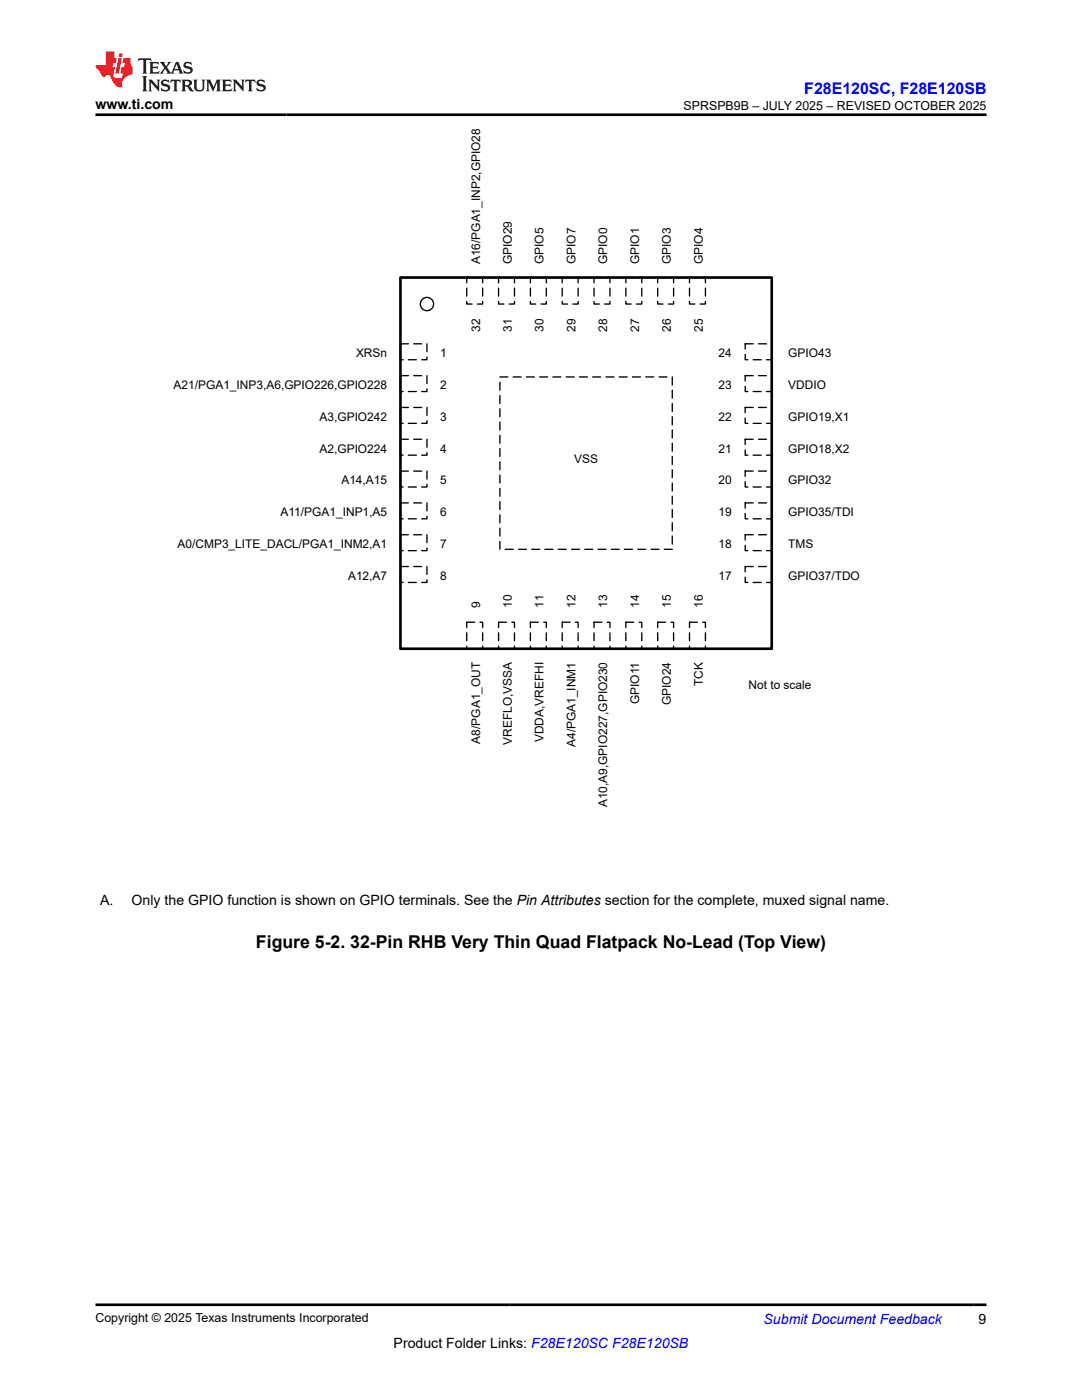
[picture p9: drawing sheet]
<svg xmlns="http://www.w3.org/2000/svg" width="216mm" height="279mm" viewBox="0 0 216 279" stroke-linecap="round" stroke-linejoin="round" font-family="sans-serif">
<path d="M93.1 55.4h3.2v5.3h-3.2z" fill="none" stroke="#000" stroke-width=".27" stroke-dasharray="1.6 1.1"/>
<path d="M93.1 124.2h3.2v5.3h-3.2z" fill="#fff"/>
<path d="M93.1 124.2h3.2v5.3h-3.2z" fill="none" stroke="#000" stroke-width=".27" stroke-dasharray="1.6 1.1"/>
<path d="M79.9 68.6h5.3v3.2h-5.3z" fill="#fff"/>
<path d="M79.9 68.6h5.3v3.2h-5.3z" fill="none" stroke="#000" stroke-width=".27" stroke-dasharray="1.6 1.1"/>
<path d="M148.7 68.6h5.3v3.2h-5.3z" fill="#fff"/>
<path d="M148.7 68.6h5.3v3.2h-5.3z" fill="none" stroke="#000" stroke-width=".27" stroke-dasharray="1.6 1.1"/>
<path d="M99.5 55.4h3.2v5.3h-3.2z" fill="#fff"/>
<path d="M99.5 55.4h3.2v5.3h-3.2z" fill="none" stroke="#000" stroke-width=".27" stroke-dasharray="1.6 1.1"/>
<path d="M99.5 124.2h3.2v5.3h-3.2z" fill="#fff"/>
<path d="M99.5 124.2h3.2v5.3h-3.2z" fill="none" stroke="#000" stroke-width=".27" stroke-dasharray="1.6 1.1"/>
<path d="M79.9 75h5.3v3.1h-5.3z" fill="#fff"/>
<path d="M79.9 75h5.3v3.1h-5.3z" fill="none" stroke="#000" stroke-width=".27" stroke-dasharray="1.6 1.1"/>
<path d="M148.7 75h5.3v3.1h-5.3z" fill="#fff"/>
<path d="M148.7 75h5.3v3.1h-5.3z" fill="none" stroke="#000" stroke-width=".27" stroke-dasharray="1.6 1.1"/>
<path d="M105.8 55.4h3.2v5.3h-3.2z" fill="#fff"/>
<path d="M105.8 55.4h3.2v5.3h-3.2z" fill="none" stroke="#000" stroke-width=".27" stroke-dasharray="1.6 1.1"/>
<path d="M105.8 124.2h3.2v5.3h-3.2z" fill="#fff"/>
<path d="M105.8 124.2h3.2v5.3h-3.2z" fill="none" stroke="#000" stroke-width=".27" stroke-dasharray="1.6 1.1"/>
<path d="M79.9 81.3h5.3v3.2h-5.3z" fill="#fff"/>
<path d="M79.9 81.3h5.3v3.2h-5.3z" fill="none" stroke="#000" stroke-width=".27" stroke-dasharray="1.6 1.1"/>
<path d="M148.7 81.3h5.3v3.2h-5.3z" fill="#fff"/>
<path d="M148.7 81.3h5.3v3.2h-5.3z" fill="none" stroke="#000" stroke-width=".27" stroke-dasharray="1.6 1.1"/>
<path d="M112.2 55.4h3.2v5.3h-3.2z" fill="#fff"/>
<path d="M112.2 55.4h3.2v5.3h-3.2z" fill="none" stroke="#000" stroke-width=".27" stroke-dasharray="1.6 1.1"/>
<path d="M112.2 124.2h3.2v5.3h-3.2z" fill="#fff"/>
<path d="M112.2 124.2h3.2v5.3h-3.2z" fill="none" stroke="#000" stroke-width=".27" stroke-dasharray="1.6 1.1"/>
<path d="M79.9 87.7h5.3v3.1h-5.3z" fill="#fff"/>
<path d="M79.9 87.7h5.3v3.1h-5.3z" fill="none" stroke="#000" stroke-width=".27" stroke-dasharray="1.6 1.1"/>
<path d="M148.7 87.7h5.3v3.1h-5.3z" fill="#fff"/>
<path d="M148.7 87.7h5.3v3.1h-5.3z" fill="none" stroke="#000" stroke-width=".27" stroke-dasharray="1.6 1.1"/>
<path d="M118.5 55.4h3.2v5.3h-3.2z" fill="#fff"/>
<path d="M118.5 55.4h3.2v5.3h-3.2z" fill="none" stroke="#000" stroke-width=".27" stroke-dasharray="1.6 1.1"/>
<path d="M118.5 124.2h3.2v5.3h-3.2z" fill="#fff"/>
<path d="M118.5 124.2h3.2v5.3h-3.2z" fill="none" stroke="#000" stroke-width=".27" stroke-dasharray="1.6 1.1"/>
<path d="M79.9 94h5.3v3.2h-5.3z" fill="#fff"/>
<path d="M79.9 94h5.3v3.2h-5.3z" fill="none" stroke="#000" stroke-width=".27" stroke-dasharray="1.6 1.1"/>
<path d="M148.7 94h5.3v3.2h-5.3z" fill="#fff"/>
<path d="M148.7 94h5.3v3.2h-5.3z" fill="none" stroke="#000" stroke-width=".27" stroke-dasharray="1.6 1.1"/>
<path d="M124.9 55.4h3.2v5.3h-3.2z" fill="#fff"/>
<path d="M124.9 55.4h3.2v5.3h-3.2z" fill="none" stroke="#000" stroke-width=".27" stroke-dasharray="1.6 1.1"/>
<path d="M124.9 124.2h3.2v5.3h-3.2z" fill="#fff"/>
<path d="M124.9 124.2h3.2v5.3h-3.2z" fill="none" stroke="#000" stroke-width=".27" stroke-dasharray="1.6 1.1"/>
<path d="M79.9 100.4h5.3v3.1h-5.3z" fill="#fff"/>
<path d="M79.9 100.4h5.3v3.1h-5.3z" fill="none" stroke="#000" stroke-width=".27" stroke-dasharray="1.6 1.1"/>
<path d="M148.7 100.4h5.3v3.1h-5.3z" fill="#fff"/>
<path d="M148.7 100.4h5.3v3.1h-5.3z" fill="none" stroke="#000" stroke-width=".27" stroke-dasharray="1.6 1.1"/>
<path d="M131.2 55.4h3.2v5.3h-3.2z" fill="#fff"/>
<path d="M131.2 55.4h3.2v5.3h-3.2z" fill="none" stroke="#000" stroke-width=".27" stroke-dasharray="1.6 1.1"/>
<path d="M131.2 124.2h3.2v5.3h-3.2z" fill="#fff"/>
<path d="M131.2 124.2h3.2v5.3h-3.2z" fill="none" stroke="#000" stroke-width=".27" stroke-dasharray="1.6 1.1"/>
<path d="M79.9 106.7h5.3v3.2h-5.3z" fill="#fff"/>
<path d="M79.9 106.7h5.3v3.2h-5.3z" fill="none" stroke="#000" stroke-width=".27" stroke-dasharray="1.6 1.1"/>
<path d="M148.7 106.7h5.3v3.2h-5.3z" fill="#fff"/>
<path d="M148.7 106.7h5.3v3.2h-5.3z" fill="none" stroke="#000" stroke-width=".27" stroke-dasharray="1.6 1.1"/>
<path d="M137.6 55.4h3.2v5.3h-3.2z" fill="#fff"/>
<path d="M137.6 55.4h3.2v5.3h-3.2z" fill="none" stroke="#000" stroke-width=".27" stroke-dasharray="1.6 1.1"/>
<path d="M137.6 124.2h3.2v5.3h-3.2z" fill="#fff"/>
<path d="M137.6 124.2h3.2v5.3h-3.2z" fill="none" stroke="#000" stroke-width=".27" stroke-dasharray="1.6 1.1"/>
<path d="M79.9 113.1h5.3v3.1h-5.3z" fill="#fff"/>
<path d="M79.9 113.1h5.3v3.1h-5.3z" fill="none" stroke="#000" stroke-width=".27" stroke-dasharray="1.6 1.1"/>
<path d="M148.7 113.1h5.3v3.1h-5.3z" fill="#fff"/>
<path d="M148.7 113.1h5.3v3.1h-5.3z" fill="none" stroke="#000" stroke-width=".27" stroke-dasharray="1.6 1.1"/>
<circle cx="85.2" cy="60.7" r="1.32" fill="none" stroke="#000" stroke-width=".27"/>
<path d="M79.9 55.4h74.1v74.1h-74.1z" fill="none" stroke="#000" stroke-width=".53"/>
<path d="M99.7 75.2h34.4v34.4h-34.4z" fill="#fff"/>
<path d="M99.7 75.2h34.4v34.4h-34.4z" fill="none" stroke="#000" stroke-width=".27" stroke-dasharray="1.6 1.1"/>
<path d="M27.7 11.6l-.2 .6 .5-.2h.6v.1v2.2l-.2 .4h1l-.2-.4v-2.2v-.1h.5l.5 .2-.1-.6zM29.8 12.4l.2 .3v1.6l-.2 .4h1.9l.1-.6a1.08 1.08 0 0 1-1.3 .2v-.7h.6l.4 .2v-.7l-.4 .2h-.6v-.5l.2-.2a1 1 0 0 1 1 .3l-.1-.5zM31.8 12.4l1 1.1-1 1.2h.9l-.2-.2 .4-.8 .5 .8-.2 .2h1.6l-.2-.2 .1-.5h1l.1 .5-.1 .2h.9l-.2-.4-.8-1.9h-.5l-1 2.1-.8-1.1 .9-1h-.8l.2 .2-.5 .6-.3-.6 .1-.2zM35.2 12.8l.4 1h-.8zM36.8 12.5a.65 .65 0 0 0-.2 .7 .65 .65 0 0 0 .6 .5l.7 .1 .1 .3a.79 .79 0 0 1-.7 .4 .79 .79 0 0 1-.7-.5l.1 .7 .2-.1a.93 .93 0 0 0 1.1 0 .93 .93 0 0 0 .4-.9 1.46 1.46 0 0 0-1.2-.6l-.1-.3a1.09 1.09 0 0 1 1.2 .2l-.2-.6-.1 .1-.6-.2zM28.4 15.2l.2 .4v2.2l-.2 .4h1l-.2-.4v-2.2l.2-.4zM29.6 15.9l.2 .4v1.5l-.2 .4h.8l-.3-.4v-1.3l1.7 1.8v-2l.2-.4h-.8l.2 .2 .1 1.1-1.2-1.3zM32.3 16a.65 .65 0 0 0-.2 .8 .65 .65 0 0 0 .7 .4l.6 .2 .1 .2a.79 .79 0 0 1-.7 .4 .79 .79 0 0 1-.7-.5l.1 .7 .2-.1a.93 .93 0 0 0 1.1 .1 .93 .93 0 0 0 .4-1 1.46 1.46 0 0 0-1.2-.5l-.1-.4a1.09 1.09 0 0 1 1.2 .2l-.2-.6-.1 .1-.6-.1zM34.1 15.9l-.1 .6a.63 .63 0 0 1 .7-.3l.1 1.6-.3 .4h1l-.2-.4v-1.6a.66 .66 0 0 1 .8 .3l-.1-.6zM36.2 15.9l.2 .4v1.5l-.2 .4h.9l-.2-.2v-.7h.5l.1 .2a.79 .79 0 0 0 1.2 .6l-1-.9a.61 .61 0 0 0 .6-.6 .61 .61 0 0 0-.5-.7zM36.9 16.2h.2a.47 .47 0 0 1 .5 .1 .47 .47 0 0 1 .1 .5l-.2 .1-.6 .1zM38.5 15.9l.2 .2a2.27 2.27 0 0 0 .4 2 1.04 1.04 0 0 0 1.7-.7v-1.3l.2-.2h-.8l.2 .4v1.1a.6 .6 0 0 1-.6 .6 .6 .6 0 0 1-.6-.6v-1.1l.3-.4zM41.1 15.9l.2 .4v1.5l-.2 .4h.7l-.2-.4v-1.4l.9 1.9 .8-1.9v1.4l-.2 .4h1l-.3-.4v-1.5l.3-.4h-.8l-.7 1.5-.7-1.5zM44.3 15.9l.2 .4v1.5l-.2 .4h1.9l.1-.6a1.09 1.09 0 0 1-1.3 .2v-.7h.6l.4 .2v-.6l-.4 .2h-.6v-.6l.2-.1a1.01 1.01 0 0 1 1 .3l-.1-.6zM46.4 15.9l.3 .4v1.5l-.3 .4h.8l-.2-.4v-1.3l1.6 1.8v-2l.2-.4h-.7l.2 .2v1.1l-1.2-1.3zM49 15.9l-.1 .6a.63 .63 0 0 1 .8-.3v1.6l-.3 .4h1l-.2-.4v-1.6a.66 .66 0 0 1 .8 .3l-.1-.6zM51.4 16a.65 .65 0 0 0-.2 .8 .65 .65 0 0 0 .6 .4l.6 .2 .2 .2a.79 .79 0 0 1-.8 .4 .79 .79 0 0 1-.6-.5l.1 .7 .2-.1a.93 .93 0 0 0 1 .1 .93 .93 0 0 0 .5-1 1.46 1.46 0 0 0-1.3-.5l-.1-.4a1.09 1.09 0 0 1 1.3 .2l-.2-.6-.2 .1-.5-.1z" fill="#231f20"/>
<path d="M21.1 10.3v2.7h-2.1l.1 .4 .9 1a.95 .95 0 0 0 .9 .9 .59 .59 0 0 1 .6-.4 .59 .59 0 0 1 .5 .3l.4 .8a1.59 1.59 0 0 0 2.1 1.4 1.61 1.61 0 0 1 1-2.3l1-.3-.1-1.5a1.59 1.59 0 0 1-.4-1.7h-1.4l-.2 .9h.5l-.1 .9h-.5l-.2 .9v.3l.4 .1-.2 .9h-.6a.73 .73 0 0 1-1.1-.7l.3-1.5h-.5l.2-.9h.5l.2-.9h-.5v-1.3zM23.6 11.6l-.6 3.1h.7l.6-3.1zM23.8 10.7l-.1 .6h.7l.1-.6z" fill="#ed1c24"/>
<path d="M19 22.9h177.8M19 260.4h177.8" fill="none" stroke="#000" stroke-width=".53"/>
<text font-size="3.5" x="51.1" y="189.3">Figure 5-2. 32-Pin RHB Very Thin Quad Flatpack No-Lead (Top View)</text>
<text font-size="3.2" fill="#00f" x="160.5" y="18.7">F28E120SC, F28E120SB</text>
<g font-size="2.8">
<text x="19" y="21.8">www.ti.com</text>
<text x="20" y="180.6">A.</text>
<text x="26.3" y="180.6">Only the GPIO function is shown on GPIO terminals. See the Pin Attributes section for the complete, muxed signal name.</text>
<text x="78.5" y="269">Product Folder Links: F28E120SC F28E120SB</text>
<text x="195.3" y="264.2">9</text>
</g>
<text font-size="2.8" fill="#00f" x="152.4" y="264.2">Submit Document Feedback</text>
<g font-size="2.5">
<text x="136.4" y="21.9">SPRSPB9B – JULY 2025 – REVISED OCTOBER 2025</text>
<text x="19" y="263.9">Copyright © 2025 Texas Instruments Incorporated</text>
</g>
<g font-size="2.4">
<text x="95.8" y="52.7" transform="rotate(-90 95.8 52.7)">A16/PGA1_INP2,GPIO28</text>
<text x="102.1" y="52.7" transform="rotate(-90 102.1 52.7)">GPIO29</text>
<text x="108.5" y="52.7" transform="rotate(-90 108.5 52.7)">GPIO5</text>
<text x="114.8" y="52.7" transform="rotate(-90 114.8 52.7)">GPIO7</text>
<text x="121.2" y="52.7" transform="rotate(-90 121.2 52.7)">GPIO0</text>
<text x="127.5" y="52.7" transform="rotate(-90 127.5 52.7)">GPIO1</text>
<text x="133.9" y="52.7" transform="rotate(-90 133.9 52.7)">GPIO3</text>
<text x="140.2" y="52.7" transform="rotate(-90 140.2 52.7)">GPIO4</text>
<text x="71" y="71.3">XRSn</text>
<text x="87.8" y="71.3">1</text>
<text x="95.8" y="66.2" transform="rotate(-90 95.8 66.2)">32</text>
<text x="102.1" y="66.2" transform="rotate(-90 102.1 66.2)">31</text>
<text x="108.5" y="66.2" transform="rotate(-90 108.5 66.2)">30</text>
<text x="114.8" y="66.2" transform="rotate(-90 114.8 66.2)">29</text>
<text x="121.2" y="66.2" transform="rotate(-90 121.2 66.2)">28</text>
<text x="127.5" y="66.2" transform="rotate(-90 127.5 66.2)">27</text>
<text x="133.9" y="66.2" transform="rotate(-90 133.9 66.2)">26</text>
<text x="140.2" y="66.2" transform="rotate(-90 140.2 66.2)">25</text>
<text x="143.4" y="71.3">24</text>
<text x="157.3" y="71.3">GPIO43</text>
<text x="34.6" y="77.6">A21/PGA1_INP3,A6,GPIO226,GPIO228</text>
<text x="87.8" y="77.6">2</text>
<text x="143.4" y="77.6">23</text>
<text x="157.3" y="77.6">VDDIO</text>
<text x="63.8" y="84">A3,GPIO242</text>
<text x="87.8" y="84">3</text>
<text x="143.4" y="84">22</text>
<text x="157.3" y="84">GPIO19,X1</text>
<text x="63.8" y="90.3">A2,GPIO224</text>
<text x="87.8" y="90.3">4</text>
<text x="114.6" y="92.4">VSS</text>
<text x="143.4" y="90.3">21</text>
<text x="157.3" y="90.3">GPIO18,X2</text>
<text x="68.1" y="96.7">A14,A15</text>
<text x="87.8" y="96.7">5</text>
<text x="143.4" y="96.7">20</text>
<text x="157.3" y="96.7">GPIO32</text>
<text x="56" y="103">A11/PGA1_INP1,A5</text>
<text x="87.8" y="103">6</text>
<text x="143.4" y="103">19</text>
<text x="157.3" y="103">GPIO35/TDI</text>
<text x="35.4" y="109.4">A0/CMP3_LITE_DACL/PGA1_INM2,A1</text>
<text x="87.8" y="109.4">7</text>
<text x="143.4" y="109.4">18</text>
<text x="157.3" y="109.4">TMS</text>
<text x="69.4" y="115.7">A12,A7</text>
<text x="87.8" y="115.7">8</text>
<text x="143.4" y="115.7">17</text>
<text x="157.3" y="115.7">GPIO37/TDO</text>
<text x="95.8" y="121.3" transform="rotate(-90 95.8 121.3)">9</text>
<text x="102.1" y="121.3" transform="rotate(-90 102.1 121.3)">10</text>
<text x="108.5" y="121.3" transform="rotate(-90 108.5 121.3)">11</text>
<text x="114.8" y="121.3" transform="rotate(-90 114.8 121.3)">12</text>
<text x="121.2" y="121.3" transform="rotate(-90 121.2 121.3)">13</text>
<text x="127.5" y="121.3" transform="rotate(-90 127.5 121.3)">14</text>
<text x="133.9" y="121.3" transform="rotate(-90 133.9 121.3)">15</text>
<text x="140.2" y="121.3" transform="rotate(-90 140.2 121.3)">16</text>
<text x="140.2" y="136.9" transform="rotate(-90 140.2 136.9)">TCK</text>
<text x="149.4" y="137.4">Not to scale</text>
<text x="127.5" y="140.5" transform="rotate(-90 127.5 140.5)">GPIO11</text>
<text x="133.9" y="140.7" transform="rotate(-90 133.9 140.7)">GPIO24</text>
<text x="95.8" y="148.4" transform="rotate(-90 95.8 148.4)">A8/PGA1_OUT</text>
<text x="102.1" y="148.7" transform="rotate(-90 102.1 148.7)">VREFLO,VSSA</text>
<text x="108.5" y="148.1" transform="rotate(-90 108.5 148.1)">VDDA,VREFHI</text>
<text x="114.8" y="149.1" transform="rotate(-90 114.8 149.1)">A4/PGA1_INM1</text>
<text x="121.2" y="161.1" transform="rotate(-90 121.2 161.1)">A10,A9,GPIO227,GPIO230</text>
</g>
</svg>
